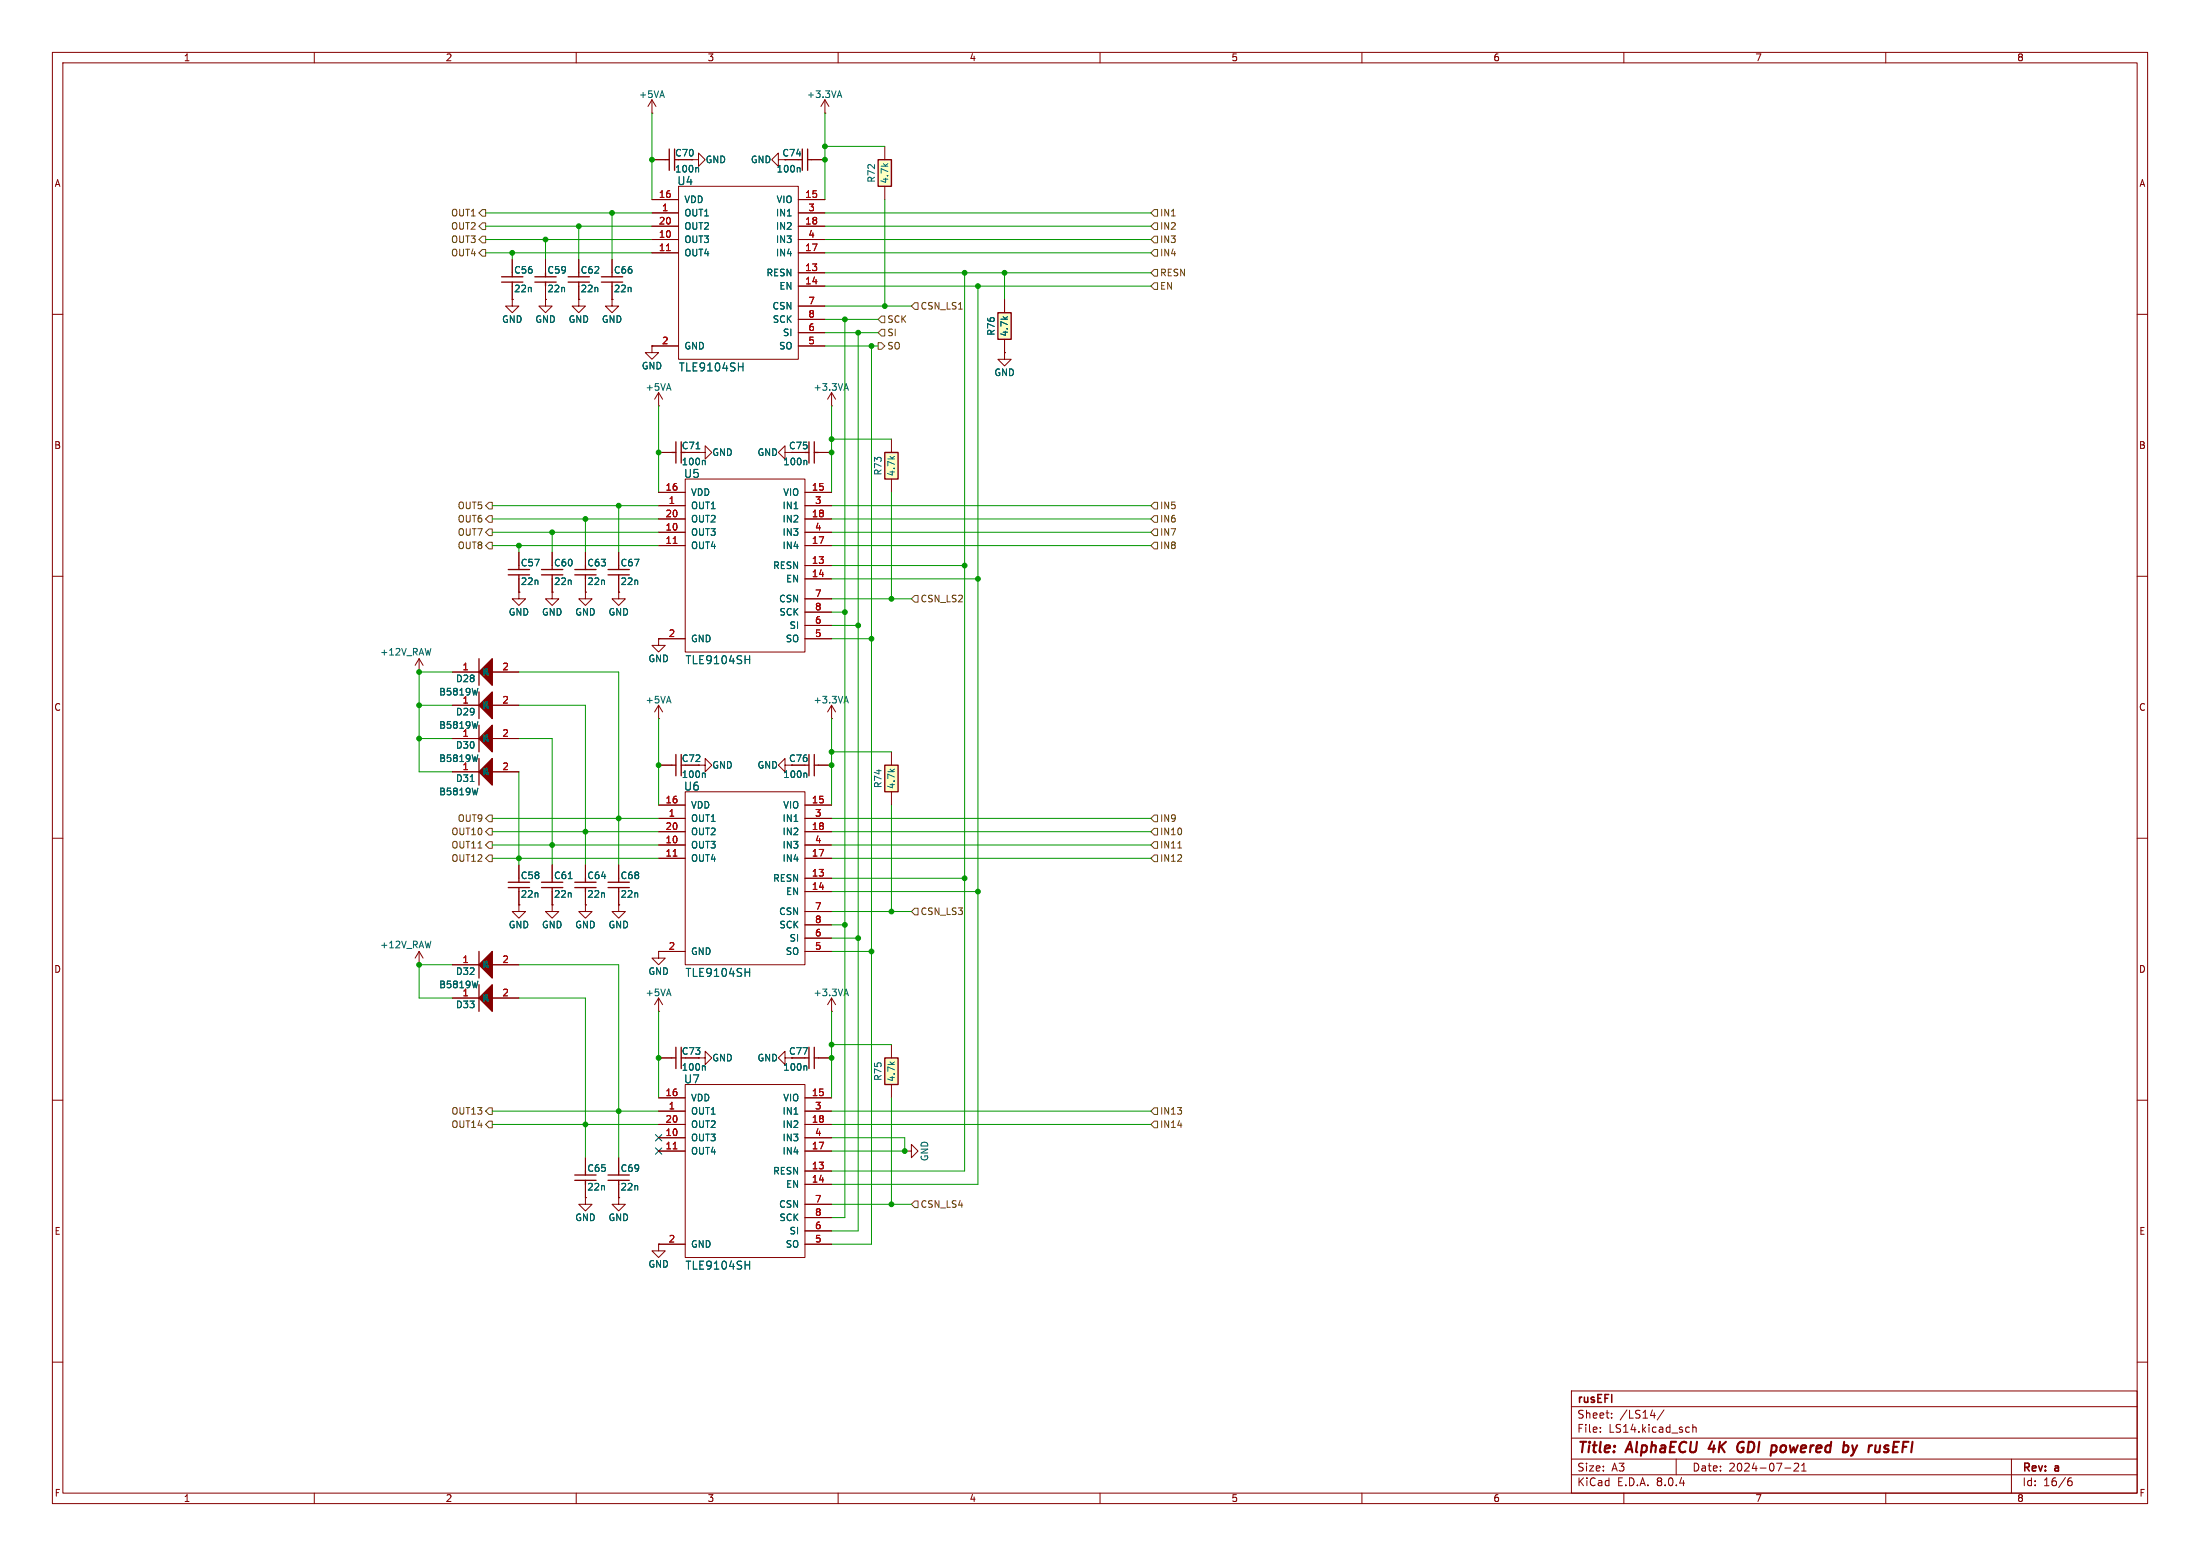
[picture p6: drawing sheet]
<svg xmlns="http://www.w3.org/2000/svg" width="420mm" height="297mm" viewBox="0 0 420 297" stroke-linecap="round" stroke-linejoin="round" font-family="sans-serif">
<g fill="none" stroke="#840000" stroke-width=".19">
<path d="M10 10h400v277h-400zM12 12h396v273h-396zM60 10v2M110 10v2M160 10v2M210 10v2M260 10v2M310 10v2M360 10v2M10 60h2M408 60h2M191.8 67.3v1.3h-1.3l1.3 1.3 1.2-1.3h-1.2"/>
<path d="M191.8 67.3h.1M10 110h2M408 110h2M158.7 137.2h.1M158.7 134.6l-.7 1.3M158.7 134.6v2.6M158.7 134.6l.8 1.3M10 160h2M149.9 146.1v-1.3l-1.3 1.3 1.3 1.2v-1.2h1.2M408 160h2M99.1 172.7v1.3h-1.3l1.3 1.3 1.2-1.3h-1.2M99.1 172.7h.1"/>
<path d="M99.1 165.1v2.5M99.1 170.2v2.5M105.4 172.7v1.3h-1.3l1.3 1.3 1.3-1.3h-1.3M105.4 172.7h.1M105.4 165.1v2.5M105.4 170.2v2.5M111.8 172.7v1.3h-1.3l1.3 1.3 1.2-1.3h-1.2M111.8 172.7h.1M111.8 165.1v2.5M111.8 170.2v2.5M118.1 172.7v1.3h-1.3l1.3 1.3 1.3-1.3h-1.3M118.1 172.7h.1"/>
<path d="M118.1 165.1v2.5M118.1 170.2v2.5M80 181.6l.8 1.3M80 181.6v2.6M80 181.6l-.8 1.3M86.4 184.2h5M94 184.2h5.1M10 210h2M408 210h2M10 260h2M408 260h2M300 265.5h108v19.5h-108z"/>
<path d="M300 278.5h108M300 274.5h108M300 268.5h108M305.5 273.2v.2M305.5 272.5v.1M307.7 270.5v.2M307.7 269.8v.1M317.7 269.1l-1.3 1.9M320 278.5v3M322.4 272.4l.1 .1M322.5 273.3l-.1 .1M323.2 271.9v1.5"/>
<path d="M323.2 272.5l.2-.1 .3 .1 .1 .9M343.3 279.4v.5l-.9 .9h1M343.9 279.7l.5-.4v1.5M384 278.5v6.5M60 285v2M110 285v2M160 285v2M210 285v2M260 285v2M300 281.5h108M310 285v2M340.7 280.2h1.2"/>
<path d="M343.9 280.8h.9M360 285v2M394.7 282.9l.3-.2h.4l.2 .2v.4l-.3 .3h-.3l-.3-.3M395.4 282.1a.6 .6 0 0 0-.7 .6"/>
</g>
<path d="M326.8 275.1l-.6 1.4h1.2M331.9 277.1h.8M332.5 276.3h.4M332.7 275.2l-.6 .1-.2 .2M353.6 275.9l.3 1.3M353.9 277.2l-.2 .5-.4 .2M354.5 275.9l-.6 1.3M359.6 277.1l.6 .1M360.1 275.9l-.4 .4 .3 .2" fill="none" stroke="#840000" stroke-width=".4"/>
<path d="M161.2 133.8h.6M161.5 132.9l.5 1.3M108.5 167.7h.7M91.2 187.3l-.3 1.2" fill="none" stroke="#006464" stroke-width=".19"/>
<g fill="none" stroke="#840000" stroke-width=".25">
<path d="M97 169.4h4.1M97 168.4h4.1M99.1 169.4v.8M103.4 169.4h4M103.4 168.4h4M105.4 169.4v.8M109.7 169.4h4.1M109.7 168.4h4.1M111.8 169.4v.8M116.1 169.4h4M116.1 168.4h4M118.1 169.4v.8"/>
<path d="M91.4 181.6v5.1"/>
</g>
<path d="M91.4 184.2l2.6-2.6v5.1z" fill="#840000" stroke="#840000" stroke-width=".25"/>
<path d="M168.9 86.4h2.5v5h-2.5z" fill="#ffffc2"/>
<path d="M168.9 86.4h2.5v5h-2.5zM153.7 146.1h.7M154.4 144v4.1M155.4 146.1h.8M155.4 144v4.1" fill="none" stroke="#840000" stroke-width=".25"/>
<path d="M170.2 83.8v2.6M170.2 91.4v2.6M156.2 146.1h2.5" fill="none" stroke="#840000" stroke-width=".19"/>
<path d="M153.8 147.6l.2 .1v.7" fill="none" stroke="#006464" stroke-width=".19"/>
<path d="M190.5 59.7h2.5v5.1h-2.5z" fill="#ffffc2"/>
<g fill="none" stroke="#840000" stroke-width=".25">
<path d="M95.8 53.8h4M95.8 52.8h4M97.8 53.8v.8M190.5 59.7h2.5v5.1h-2.5zM97 109.7h4.1M97 108.7h4.1M99.1 109.7v.8M103.4 109.7h4M103.4 108.7h4M105.4 109.7v.8M109.7 109.7h4.1M109.7 108.7h4.1"/>
<path d="M111.8 109.7v.8M116.1 109.7h4M116.1 108.7h4M118.1 109.7v.8M91.4 138.4v5.1"/>
</g>
<g fill="none" stroke="#840000" stroke-width=".19">
<path d="M97.8 49.5v2.6M97.8 54.6v2.6M191.8 57.2v2.5M191.8 64.8v2.5M125.7 96.5h5.1M125.7 94h5.1M125.7 99.1h5.1M130.8 91.4h22.9v33.1h-22.9zM153.7 96.5h5M153.7 94h5M153.7 99.1h5M99.1 113v1.3h-1.3l1.3 1.3 1.2-1.3h-1.2"/>
<path d="M99.1 113h.1M99.1 105.4v2.6M99.1 110.5v2.5M105.4 113v1.3h-1.3l1.3 1.3 1.3-1.3h-1.3M105.4 113h.1M105.4 105.4v2.6M105.4 110.5v2.5M111.8 113v1.3h-1.3l1.3 1.3 1.2-1.3h-1.2M111.8 113h.1M111.8 105.4v2.6M111.8 110.5v2.5M118.1 113v1.3h-1.3l1.3 1.3 1.3-1.3h-1.3"/>
<path d="M118.1 113h.1M118.1 105.4v2.6M118.1 110.5v2.5M125.7 101.6h5.1M125.7 104.1h5.1M153.7 101.6h5M153.7 104.1h5M153.7 108h5M153.7 110.5h5M153.7 119.4h5M153.7 114.3h5M153.7 116.8h5"/>
<path d="M125.7 121.9v1.3h-1.2l1.2 1.3 1.3-1.3h-1.3M125.7 121.9h.1M125.7 121.9h5.1M153.7 121.9h5M86.4 141h5M94 141h5.1M158.7 193h.1M158.7 190.5l-.7 1.3M158.7 190.5v2.5M158.7 190.5l.8 1.3M125.7 212.1h5.1M125.7 217.2h5.1"/>
<path d="M125.7 219.7h5.1M125.7 209.6h5.1M125.7 214.6h5.1M130.8 207h22.9v33h-22.9zM153.7 212.1h5M153.7 217.2h5M153.7 219.7h5M153.7 209.6h5M153.7 214.6h5M125.7 237.5v1.3h-1.2l1.2 1.2 1.3-1.2h-1.3M125.7 237.5h.1M125.7 237.5h5.1"/>
<path d="M153.7 223.5h5M153.7 226.1h5M153.7 237.5h5M153.7 234.9h5M153.7 229.9h5M153.7 232.4h5"/>
</g>
<path d="M128.5 103.7h.7M128.5 219.3h.7" fill="none" stroke="#a90000" stroke-width=".19"/>
<path d="M142.2 125.9h.9M143.1 125.2v1.5M91.2 144.1l-.3 1.3M161.2 189.7h.6M161.5 188.8l.5 1.3M142.2 241.5h.9M143.1 240.7v1.6" fill="none" stroke="#006464" stroke-width=".19"/>
<path d="M91.4 141l2.6-2.6v5.1z" fill="#840000" stroke="#840000" stroke-width=".25"/>
<path d="M168.9 201.9h2.5v5.1h-2.5z" fill="#ffffc2"/>
<g fill="none" stroke="#840000" stroke-width=".25">
<path d="M153.7 86.4h.7M154.4 84.3v4.1M155.4 84.3v4.1M155.4 86.4h.8M91.4 125.7v5.1M91.4 132.1v5.1M91.4 144.8v5.1M91.4 188v5M129 199.9v4.1M130 199.9v4.1M154.4 199.9v4.1M155.4 199.9v4.1"/>
<path d="M128.3 201.9h.7M153.7 201.9h.7M155.4 201.9h.8M168.9 201.9h2.5v5.1h-2.5zM109.7 225.3h4.1M109.7 224.3h4.1M111.8 225.3v.8M116.1 225.3h4M116.1 224.3h4M118.1 225.3v.8"/>
</g>
<g fill="none" stroke="#840000" stroke-width=".19">
<path d="M156.2 86.4h2.5M80 125.7l.8 1.3M80 125.7v2.6M80 125.7l-.8 1.3M86.4 128.3h5M86.4 134.6h5M94 128.3h5.1M94 134.6h5.1M125.7 137.2h.1M125.7 134.6v2.6M125.7 134.6l-.7 1.3M125.7 134.6l.8 1.3"/>
<path d="M86.4 147.3h5M94 147.3h5.1M86.4 190.5h5M94 190.5h5.1M125.7 193h.1M125.7 181.6v1.3h-1.2l1.2 1.3 1.3-1.3h-1.3M125.7 181.6h.1M125.7 190.5l-.7 1.3M125.7 190.5v2.5M125.7 190.5l.8 1.3M170.2 199.4v2.5M125.7 201.9h2.6"/>
<path d="M133.3 201.9h1.3v1.3l1.3-1.3-1.3-1.2v1.2M149.9 201.9v-1.2l-1.3 1.2 1.3 1.3v-1.3h1.2M156.2 201.9h2.5M170.2 207v2.6M172.7 219.7h1.3v1.3l1.3-1.3-1.3-1.3v1.3M172.7 219.7h.1M111.8 228.6v1.3h-1.3l1.3 1.2 1.2-1.2h-1.2M111.8 228.6h.1M111.8 221v2.5M111.8 226.1v2.5M118.1 228.6v1.3h-1.3l1.3 1.2 1.3-1.2h-1.3M118.1 228.6h.1"/>
<path d="M118.1 221v2.5M118.1 226.1v2.5"/>
</g>
<path d="M153.8 87.9l.2 .2v.6M91.2 131.4l-.3 1.3M91.2 137.7l-.3 1.3M89.8 149.2h.7M91.2 150.4l-.3 1.3M134.5 203.4l.1 .2v.7M153.8 203.4l.2 .2v.7" fill="none" stroke="#006464" stroke-width=".19"/>
<g fill="#840000" stroke="#840000" stroke-width=".25">
<path d="M91.4 128.3l2.6-2.6v5.1z"/>
<path d="M91.4 134.6l2.6-2.5v5.1z"/>
<path d="M91.4 147.3l2.6-2.5v5.1z"/>
<path d="M94 188v5l-2.6-2.5z"/>
</g>
<path d="M168.9 146.1h2.5v5h-2.5z" fill="#ffffc2"/>
<g fill="none" stroke="#840000" stroke-width=".25">
<path d="M127 30.5h.8M127.8 28.4v4.1M128.8 28.4v4.1M102.1 53.8h4.1M102.1 52.8h4.1M104.1 53.8v.8M108.5 53.8h4M108.5 52.8h4M110.5 53.8v.8M114.8 53.8h4.1M114.8 52.8h4.1M116.8 53.8v.8"/>
<path d="M128.3 86.4h.7M129 84.3v4.1M130 84.3v4.1M128.3 146.1h.7M129 144v4.1M130 144v4.1M168.9 146.1h2.5v5h-2.5z"/>
</g>
<g fill="none" stroke="#840000" stroke-width=".19">
<path d="M124.5 19.1l-.8 1.2M124.5 19.1v2.5M124.5 19.1l.7 1.2M124.5 21.6h.1M124.5 38.1h5M124.5 30.5h2.5M129.5 35.6h22.9v33h-22.9zM132.1 30.5h1.2v1.3l1.3-1.3-1.3-1.3v1.3M148.6 30.5v-1.3l-1.3 1.3 1.3 1.3v-1.3h1.3M152.4 38.1h5.1M97.8 57.2v1.2h-1.3l1.3 1.3 1.3-1.3h-1.3M97.8 57.2h.1"/>
<path d="M104.1 57.2v1.2h-1.2l1.2 1.3 1.3-1.3h-1.3M104.1 57.2h.1M104.1 49.5v2.6M104.1 54.6v2.6M110.5 57.2v1.2h-1.3l1.3 1.3 1.3-1.3h-1.3M110.5 57.2h.1M110.5 49.5v2.6M110.5 54.6v2.6M116.8 57.2v1.2h-1.2l1.2 1.3 1.3-1.3h-1.3M116.8 57.2h.1M116.8 49.5v2.6M116.8 54.6v2.6"/>
<path d="M124.5 40.6h5M124.5 45.7h5M124.5 48.3h5M124.5 43.2h5M152.4 40.6h5.1M152.4 45.7h5.1M152.4 48.3h5.1M152.4 52.1h5.1M152.4 54.6h5.1M152.4 43.2h5.1M152.4 58.4h5.1M124.5 66v1.3h-1.3l1.3 1.3 1.2-1.3h-1.2"/>
<path d="M124.5 66h.1M124.5 66h5M125.7 77.5h.1M125.7 74.9l-.7 1.3M125.7 74.9v2.6M125.7 74.9l.8 1.3M152.4 66h5.1M152.4 63.5h5.1M152.4 61h5.1M158.7 77.5h.1M158.7 74.9l-.7 1.3M158.7 74.9v2.6"/>
<path d="M158.7 74.9l.8 1.3M125.7 86.4h2.6M133.3 86.4h1.3v1.2l1.3-1.2-1.3-1.3v1.3M125.7 146.1h2.6M125.7 156.2h5.1M125.7 153.7h5.1M125.7 158.8h5.1M130.8 151.1h22.9v33.1h-22.9zM133.3 146.1h1.3v1.2l1.3-1.2-1.3-1.3v1.3M153.7 156.2h5M153.7 153.7h5M153.7 158.8h5"/>
<path d="M170.2 143.5v2.6M170.2 151.1v2.6M125.7 161.3h5.1M125.7 163.8h5.1M153.7 161.3h5M153.7 163.8h5M153.7 167.6h5M153.7 170.2h5M153.7 179.1h5M153.7 174h5M153.7 176.5h5M125.7 181.6h5.1"/>
<path d="M153.7 181.6h5"/>
</g>
<path d="M133.2 32l.2 .2v.6M141 70h.8M141.8 69.3v1.5M161.2 74.1h.6M161.5 73.2l.5 1.3M132.9 85.7h.7M134.5 87.9l.1 .2v.6M134.5 147.6l.1 .1v.7M142.2 185.6h.9M143.1 184.8v1.6" fill="none" stroke="#006464" stroke-width=".19"/>
<path d="M127.2 47.8h.8M128.5 163.4h.7" fill="none" stroke="#a90000" stroke-width=".19"/>
<path d="M167.6 30.5h2.6v5.1h-2.6z" fill="#ffffc2"/>
<path d="M152.4 30.5h.8M153.2 28.4v4.1M154.2 30.5h.7M154.2 28.4v4.1M167.6 30.5h2.6v5.1h-2.6z" fill="none" stroke="#840000" stroke-width=".25"/>
<g fill="none" stroke="#840000" stroke-width=".19">
<path d="M157.5 19.1l-.8 1.2M157.5 19.1v2.5M157.5 19.1l.7 1.2M124.5 30.5h2.5M124.5 38.1h5M152.4 38.1h5.1M154.9 30.5h2.6M157.5 21.6h.1M168.9 27.9v2.6M168.9 35.6v2.5M97.8 57.2h.1M97.8 49.5v2.6"/>
<path d="M97.8 54.6v2.6M104.1 57.2h.1M104.1 49.5v2.6M104.1 54.6v2.6M110.5 57.2h.1M110.5 49.5v2.6M110.5 54.6v2.6M116.8 57.2h.1M116.8 49.5v2.6M116.8 54.6v2.6M124.5 40.6h5M124.5 45.7h5"/>
<path d="M124.5 48.3h5M124.5 43.2h5M152.4 40.6h5.1M152.4 45.7h5.1M152.4 48.3h5.1M152.4 52.1h5.1M152.4 54.6h5.1M152.4 43.2h5.1M152.4 58.4h5.1M191.8 57.2v2.5M124.5 66h.1M124.5 66h5"/>
<path d="M152.4 66h5.1M152.4 63.5h5.1M152.4 61h5.1M191.8 67.3h.1M191.8 64.8v2.5M125.7 86.4h2.6M125.7 96.5h5.1M125.7 94h5.1M125.7 99.1h5.1M149.9 86.4v-1.3l-1.3 1.3 1.3 1.2v-1.2h1.2M153.7 96.5h5M153.7 94h5"/>
<path d="M153.7 99.1h5M156.2 86.4h2.5M99.1 113h.1M99.1 105.4v2.6M99.1 110.5v2.5M105.4 113h.1M105.4 105.4v2.6M105.4 110.5v2.5M111.8 113h.1M111.8 105.4v2.6M111.8 110.5v2.5M118.1 113h.1"/>
<path d="M118.1 105.4v2.6M118.1 110.5v2.5M125.7 101.6h5.1M125.7 104.1h5.1M153.7 101.6h5M153.7 104.1h5M153.7 108h5M153.7 110.5h5M153.7 119.4h5M153.7 114.3h5M153.7 116.8h5M86.4 134.6h5"/>
<path d="M86.4 128.3h5M94 134.6h5.1M94 128.3h5.1M125.7 121.9h.1M125.7 121.9h5.1M153.7 121.9h5M86.4 147.3h5M86.4 141h5M94 147.3h5.1M94 141h5.1M125.7 146.1h2.6M125.7 156.2h5.1"/>
<path d="M125.7 153.7h5.1M125.7 158.8h5.1M153.7 156.2h5M153.7 153.7h5M153.7 158.8h5M156.2 146.1h2.5M99.1 172.7h.1M99.1 165.1v2.5M99.1 170.2v2.5M105.4 172.7h.1M105.4 165.1v2.5M105.4 170.2v2.5"/>
<path d="M111.8 172.7h.1M111.8 165.1v2.5M111.8 170.2v2.5M118.1 172.7h.1M118.1 165.1v2.5M118.1 170.2v2.5M125.7 161.3h5.1M125.7 163.8h5.1M153.7 161.3h5M153.7 163.8h5M153.7 167.6h5M153.7 170.2h5"/>
<path d="M153.7 179.1h5M153.7 174h5M153.7 176.5h5M86.4 184.2h5M86.4 190.5h5M94 184.2h5.1M94 190.5h5.1M125.7 181.6h.1M125.7 181.6h5.1M153.7 181.6h5M125.7 201.9h2.6M125.7 212.1h5.1"/>
<path d="M125.7 217.2h5.1M125.7 219.7h5.1M125.7 209.6h5.1M125.7 214.6h5.1M153.7 212.1h5M153.7 217.2h5M153.7 219.7h5M153.7 209.6h5M153.7 214.6h5M156.2 201.9h2.5M111.8 228.6h.1M111.8 221v2.5"/>
<path d="M111.8 226.1v2.5M118.1 228.6h.1M118.1 221v2.5M118.1 226.1v2.5M125.7 237.5h.1M125.7 237.5h5.1M153.7 223.5h5M153.7 226.1h5M153.7 237.5h5M153.7 234.9h5M153.7 229.9h5M153.7 232.4h5"/>
</g>
<g fill="none" stroke="#006464" stroke-width=".19">
<path d="M160 18.2h.6M160.3 17.3l.4 1.3M133.2 32l.2 .2v.6M152.6 32l.1 .2v.6M141 70h.8M141.8 69.3v1.5M132.9 85.7h.7M134.5 87.9l.1 .2v.6M153.8 87.9l.2 .2v.6M91.2 137.7l-.3 1.3M91.2 131.4l-.3 1.3M142.2 125.9h.9"/>
<path d="M143.1 125.2v1.5M89.8 149.2h.7M91.2 150.4l-.3 1.3M91.2 144.1l-.3 1.3M134.5 147.6l.1 .1v.7M153.8 147.6l.2 .1v.7M108.5 167.7h.7M91.2 187.3l-.3 1.2M142.2 185.6h.9M143.1 184.8v1.6M134.5 203.4l.1 .2v.7M153.8 203.4l.2 .2v.7"/>
<path d="M142.2 241.5h.9M143.1 240.7v1.6"/>
</g>
<g fill="none" stroke="#725600" stroke-width=".19">
<path d="M91.4 45.7l.7-.6h.6v1.3h-.6zM92.1 40h.6v1.3h-.6l-.7-.7zM92.1 42.5h.6v1.3h-.6l-.7-.6zM92.1 47.6h.6v1.3h-.6l-.7-.6zM174.6 57.8h.7v1.3h-.7l-.6-.7zM220.3 42.5h.7v1.3h-.7l-.6-.6zM220.3 54h.7v1.2h-.7l-.6-.6zM220.3 40h.7v1.3h-.7l-.6-.7zM220.3 45.1h.7v1.3h-.7l-.6-.7zM220.3 51.4h.7v1.3h-.7l-.6-.6zM220.3 47.6h.7v1.3h-.7l-.6-.6zM167.6 65.4h.7l.6 .6-.6 .7h-.7z"/>
<path d="M168.3 60.3h.6v1.3h-.6l-.7-.6zM168.3 62.9h.6v1.2h-.6l-.7-.6zM93.3 98.4h.7v1.3h-.7l-.6-.6zM93.3 95.9h.7v1.3h-.7l-.6-.7zM220.3 95.9h.7v1.3h-.7l-.6-.7zM220.3 98.4h.7v1.3h-.7l-.6-.6zM93.3 103.5h.7v1.3h-.7l-.6-.7zM93.3 101h.7v1.2h-.7l-.6-.6zM174.6 113.7h.7v1.2h-.7l-.6-.6zM220.3 101h.7v1.2h-.7l-.6-.6zM220.3 103.5h.7v1.3h-.7l-.6-.7zM93.3 155.6h.7v1.2h-.7l-.6-.6z"/>
<path d="M93.3 158.1h.7v1.3h-.7l-.6-.6zM220.3 158.1h.7v1.3h-.7l-.6-.6zM220.3 155.6h.7v1.2h-.7l-.6-.6zM93.3 160.7h.7v1.2h-.7l-.6-.6zM93.3 163.2h.7v1.3h-.7l-.6-.7zM174.6 173.4h.7v1.2h-.7l-.6-.6zM220.3 160.7h.7v1.2h-.7l-.6-.6zM220.3 163.2h.7v1.3h-.7l-.6-.7zM224.8 161.9h.8M93.3 211.5h.7v1.2h-.7l-.6-.6zM93.3 214h.7v1.3h-.7l-.6-.7zM220.3 214h.7v1.3h-.7l-.6-.7z"/>
<path d="M220.3 211.5h.7v1.2h-.7l-.6-.6zM174.6 229.2h.7v1.3h-.7l-.6-.6z"/>
</g>
<g fill="none" stroke="#009600" stroke-width=".19">
<path d="M124.5 21.6v16.5M157.5 21.6v16.5M157.5 27.9h11.4M168.9 38.1v20.3M92.7 45.7h31.8M92.7 40.6h31.8M92.7 43.2h31.8M92.7 48.3h31.8M97.8 48.3v1.2M104.1 45.7v3.8M110.5 43.2v6.3M116.8 40.6v8.9"/>
<path d="M157.5 45.7h62.2M157.5 40.6h62.2M157.5 43.2h62.2M157.5 48.3h62.2M157.5 52.1h62.2M157.5 54.6h62.2M157.5 58.4h16.5M184.1 52.1v171.4h-25.4M186.7 54.6v171.5h-28M191.8 52.1v5.1M125.7 77.5v16.5M157.5 66h10.1"/>
<path d="M157.5 63.5h10.1M157.5 61h10.1M158.7 77.5v16.5M161.3 61v171.4h-2.6M163.8 63.5v171.4h-5.1M166.4 66v171.5h-7.7M94 99.1h31.7M94 96.5h31.7M111.8 99.1v6.3M118.1 96.5v8.9M158.7 99.1h61M158.7 96.5h61"/>
<path d="M158.7 83.8h11.5M170.2 94v20.3M94 104.1h31.7M94 101.6h31.7M99.1 104.1v1.3M105.4 101.6v3.8M158.7 116.8h2.6M158.7 114.3h15.3M158.7 104.1h61M158.7 101.6h61M158.7 108h25.4M158.7 119.4h5.1"/>
<path d="M158.7 110.5h28M80 134.6h6.4M86.4 128.3h-6.4v19h6.4M99.1 134.6h12.7v30.5M99.1 128.3h19v36.8M125.7 137.2v16.5M158.7 137.2v16.5M158.7 121.9h7.7M80 141h6.4M94 158.8h31.7M94 156.2h31.7M99.1 141h6.3v24.1"/>
<path d="M99.1 147.3v17.8M158.7 158.8h61M158.7 156.2h61M158.7 143.5h11.5M170.2 153.7v20.3M94 163.8h31.7M94 161.3h31.7M158.7 176.5h2.6M158.7 163.8h61M158.7 161.3h61M158.7 179.1h5.1M158.7 167.6h25.4"/>
<path d="M158.7 174h15.3M158.7 170.2h28M86.4 184.2h-6.4v6.3h6.4M99.1 190.5h12.7v30.5M99.1 184.2h19v36.8M125.7 193v16.6M158.7 193v16.6M158.7 181.6h7.7M158.7 199.4h11.5M94 212.1h31.7M94 214.6h31.7M158.7 212.1h61"/>
<path d="M158.7 214.6h61M158.7 217.2h14v2.5h-14M170.2 209.6v20.3M158.7 229.9h15.3"/>
</g>
<path d="M125.1 219.1l1.2 1.2M125.1 216.6l1.2 1.2M126.3 219.1l-1.2 1.2M126.3 216.6l-1.2 1.2" fill="none" stroke="#000084" stroke-width=".19"/>
<path d="M127.2 47.8h.8M128.5 103.7h.7M128.5 163.4h.7M128.5 219.3h.7" fill="none" stroke="#a90000" stroke-width=".19"/>
<g fill="#009600" stroke="#009600" stroke-width=".19">
<circle cx="158.7" cy="86.4" r=".46"/>
<circle cx="158.7" cy="83.8" r=".46"/>
<circle cx="110.5" cy="43.2" r=".46"/>
<circle cx="116.8" cy="40.6" r=".46"/>
<circle cx="124.5" cy="30.5" r=".46"/>
<circle cx="125.7" cy="86.4" r=".46"/>
<circle cx="157.5" cy="30.5" r=".46"/>
<circle cx="157.5" cy="27.9" r=".46"/>
<circle cx="191.8" cy="52.1" r=".46"/>
<circle cx="184.1" cy="52.1" r=".46"/>
<circle cx="186.7" cy="54.6" r=".46"/>
<circle cx="161.3" cy="61" r=".46"/>
<circle cx="163.8" cy="63.5" r=".46"/>
<circle cx="104.1" cy="45.7" r=".46"/>
<circle cx="97.8" cy="48.3" r=".46"/>
<circle cx="105.4" cy="101.6" r=".46"/>
<circle cx="111.8" cy="99.1" r=".46"/>
<circle cx="99.1" cy="104.1" r=".46"/>
<circle cx="118.1" cy="96.5" r=".46"/>
<circle cx="168.9" cy="58.4" r=".46"/>
<circle cx="166.4" cy="66" r=".46"/>
<circle cx="118.1" cy="156.2" r=".46"/>
<circle cx="80" cy="184.2" r=".46"/>
<circle cx="166.4" cy="121.9" r=".46"/>
<circle cx="186.7" cy="110.5" r=".46"/>
<circle cx="184.1" cy="108" r=".46"/>
<circle cx="170.2" cy="174" r=".46"/>
<circle cx="184.1" cy="167.6" r=".46"/>
<circle cx="186.7" cy="170.2" r=".46"/>
<circle cx="161.3" cy="116.8" r=".46"/>
<circle cx="170.2" cy="114.3" r=".46"/>
<circle cx="163.8" cy="119.4" r=".46"/>
<circle cx="158.7" cy="146.1" r=".46"/>
<circle cx="158.7" cy="143.5" r=".46"/>
<circle cx="118.1" cy="212.1" r=".46"/>
<circle cx="125.7" cy="201.9" r=".46"/>
<circle cx="111.8" cy="214.6" r=".46"/>
<circle cx="166.4" cy="181.6" r=".46"/>
<circle cx="158.7" cy="199.4" r=".46"/>
<circle cx="161.3" cy="176.5" r=".46"/>
<circle cx="163.8" cy="179.1" r=".46"/>
<circle cx="80" cy="141" r=".46"/>
<circle cx="99.1" cy="163.8" r=".46"/>
<circle cx="105.4" cy="161.3" r=".46"/>
<circle cx="125.7" cy="146.1" r=".46"/>
<circle cx="111.8" cy="158.8" r=".46"/>
<circle cx="80" cy="128.3" r=".46"/>
<circle cx="80" cy="134.6" r=".46"/>
<circle cx="158.7" cy="201.9" r=".46"/>
<circle cx="170.2" cy="229.9" r=".46"/>
<circle cx="172.7" cy="219.7" r=".46"/>
</g>
<g font-size="2.8" fill="#840000">
<text x="301" y="277.9">Title:</text>
<text x="310.6" y="277.9">AlphaECU</text>
<text x="327.1" y="277.9">4K</text>
<text x="333.3" y="277.9">GDI</text>
<text x="340.6" y="277.9">powered</text>
<text x="355.1" y="277.9">by</text>
<text x="360.7" y="277.9">rusEFI</text>
</g>
<g font-size="2.1" fill="#006464">
<text x="129.2" y="35.5">U4</text>
<text x="129.5" y="71.1">TLE9104SH</text>
<text x="130.5" y="91.4">U5</text>
<text x="130.8" y="127">TLE9104SH</text>
<text x="130.5" y="151.1">U6</text>
<text x="130.8" y="186.7">TLE9104SH</text>
<text x="130.5" y="207">U7</text>
<text x="130.8" y="242.5">TLE9104SH</text>
</g>
<g font-size="2.1" fill="#840000">
<text x="301" y="268.2">rusEFI</text>
<text x="301" y="273.7">File:</text>
<text x="301" y="271">Sheet:</text>
<text x="307.1" y="273.7">LS14.kicad_sch</text>
<text x="309.2" y="271">/LS14/</text>
<text x="301" y="281.1">Size:</text>
<text x="307.6" y="281.1">A3</text>
<text x="323" y="281.1">Date:</text>
<text x="330" y="281.1">2024-07-21</text>
<text x="386" y="281.3">Rev:</text>
<text x="392.4" y="281.3">a</text>
<text x="301" y="283.9">KiCad</text>
<text x="308.7" y="283.9">E.D.A.</text>
<text x="316.3" y="283.9">8.0.4</text>
<text x="386" y="283.9">Id:</text>
<text x="390.1" y="283.9">16/6</text>
</g>
<g font-size="1.8" fill="#840000">
<text x="35" y="11.9">1</text>
<text x="85" y="11.9">2</text>
<text x="135" y="11.9">3</text>
<text x="185" y="11.9">4</text>
<text x="235" y="11.9">5</text>
<text x="285" y="11.9">6</text>
<text x="335" y="11.9">7</text>
<text x="385" y="11.9">8</text>
<text x="10.3" y="35.9">A</text>
<text x="128.8" y="30.1">C70</text>
<text x="149.3" y="30.1">C74</text>
<text x="408.3" y="35.9">A</text>
<text x="10.3" y="85.9">B</text>
<text x="130.1" y="86">C71</text>
<text x="150.5" y="86">C75</text>
<text x="408.2" y="85.9">B</text>
<text x="10.3" y="135.9">C</text>
<text x="408.2" y="135.9">C</text>
<text x="130.1" y="145.6">C72</text>
<text x="150.5" y="145.6">C76</text>
<text x="10.3" y="185.9">D</text>
<text x="408.2" y="185.9">D</text>
<text x="130.1" y="201.5">C73</text>
<text x="150.5" y="201.5">C77</text>
<text x="10.3" y="235.9">E</text>
<text x="408.3" y="235.9">E</text>
<text x="10.3" y="285.9">F</text>
<text x="35" y="286.9">1</text>
<text x="85" y="286.9">2</text>
<text x="135" y="286.9">3</text>
<text x="185" y="286.9">4</text>
<text x="235" y="286.9">5</text>
<text x="285" y="286.9">6</text>
<text x="335" y="286.9">7</text>
<text x="385" y="286.9">8</text>
<text x="408.3" y="285.9">F</text>
</g>
<g font-size="1.8" fill="#006464">
<text x="121.9" y="18.9">+5VA</text>
<text x="153.9" y="18.9">+3.3VA</text>
<text x="128.8" y="33.1">100n</text>
<text x="134.6" y="31.3">GND</text>
<text x="143.3" y="31.3">GND</text>
<text x="148.2" y="33.1">100n</text>
<text x="167.2" y="35" transform="rotate(-90 167.2 35)">R72</text>
<text x="169.8" y="35.1" transform="rotate(-90 169.8 35.1)">4.7k</text>
<text x="130.6" y="41.5">OUT1</text>
<text x="130.6" y="39">VDD</text>
<text x="148" y="41.5">IN1</text>
<text x="148.2" y="39">VIO</text>
<text x="130.6" y="46.6">OUT3</text>
<text x="130.6" y="44">OUT2</text>
<text x="148" y="44">IN2</text>
<text x="148" y="46.6">IN3</text>
<text x="98.1" y="52.4">C56</text>
<text x="104.4" y="52.4">C59</text>
<text x="110.8" y="52.4">C62</text>
<text x="117.1" y="52.4">C66</text>
<text x="130.6" y="49.1">OUT4</text>
<text x="146.2" y="52.9">RESN</text>
<text x="148" y="49.1">IN4</text>
<text x="98.1" y="56">22n</text>
<text x="104.4" y="56">22n</text>
<text x="110.8" y="56">22n</text>
<text x="117.1" y="56">22n</text>
<text x="147.4" y="59.3">CSN</text>
<text x="148.7" y="55.5">EN</text>
<text x="95.8" y="61.8">GND</text>
<text x="102.1" y="61.8">GND</text>
<text x="108.5" y="61.8">GND</text>
<text x="114.8" y="61.8">GND</text>
<text x="147.4" y="61.8">SCK</text>
<text x="149.4" y="64.4">SI</text>
<text x="190.1" y="64.2" transform="rotate(-90 190.1 64.2)">R76</text>
<text x="192.6" y="64.4" transform="rotate(-90 192.6 64.4)">4.7k</text>
<text x="122.4" y="70.7">GND</text>
<text x="130.6" y="66.9">GND</text>
<text x="148.6" y="66.9">SO</text>
<text x="189.7" y="72">GND</text>
<text x="123.1" y="74.8">+5VA</text>
<text x="155.2" y="74.8">+3.3VA</text>
<text x="130.1" y="89">100n</text>
<text x="135.9" y="87.2">GND</text>
<text x="144.5" y="87.2">GND</text>
<text x="149.4" y="89">100n</text>
<text x="131.8" y="94.8">VDD</text>
<text x="149.4" y="94.8">VIO</text>
<text x="168.5" y="90.8" transform="rotate(-90 168.5 90.8)">R73</text>
<text x="171" y="91" transform="rotate(-90 171 91)">4.7k</text>
<text x="131.8" y="97.4">OUT1</text>
<text x="131.8" y="99.9">OUT2</text>
<text x="149.3" y="99.9">IN2</text>
<text x="149.3" y="97.4">IN1</text>
<text x="131.8" y="102.5">OUT3</text>
<text x="131.8" y="105">OUT4</text>
<text x="149.3" y="105">IN4</text>
<text x="149.3" y="102.5">IN3</text>
<text x="99.3" y="108.3">C57</text>
<text x="99.3" y="111.9">22n</text>
<text x="105.7" y="108.3">C60</text>
<text x="105.7" y="111.9">22n</text>
<text x="112" y="108.3">C63</text>
<text x="112" y="111.9">22n</text>
<text x="118.4" y="108.3">C67</text>
<text x="118.4" y="111.9">22n</text>
<text x="147.5" y="108.8">RESN</text>
<text x="150" y="111.4">EN</text>
<text x="97" y="117.7">GND</text>
<text x="103.4" y="117.7">GND</text>
<text x="109.7" y="117.7">GND</text>
<text x="116.1" y="117.7">GND</text>
<text x="148.6" y="115.2">CSN</text>
<text x="148.7" y="117.7">SCK</text>
<text x="72.5" y="125.3">+12V_RAW</text>
<text x="131.8" y="122.8">GND</text>
<text x="149.9" y="122.8">SO</text>
<text x="150.6" y="120.2">SI</text>
<text x="87" y="130.4">D28</text>
<text x="91.9" y="129.1">K</text>
<text x="123.7" y="126.6">GND</text>
<text x="83.7" y="132.9">B5819W</text>
<text x="87" y="136.8">D29</text>
<text x="88.2" y="134.4">1</text>
<text x="91.9" y="135.5">K</text>
<text x="123.1" y="134.5">+5VA</text>
<text x="155.2" y="134.5">+3.3VA</text>
<text x="83.7" y="139.3">B5819W</text>
<text x="87" y="143.1">D30</text>
<text x="91.9" y="141.8">K</text>
<text x="83.7" y="145.6">B5819W</text>
<text x="87" y="149.5">D31</text>
<text x="88.2" y="147.1">1</text>
<text x="91.9" y="148.2">K</text>
<text x="130.1" y="148.7">100n</text>
<text x="135.9" y="146.9">GND</text>
<text x="144.5" y="146.9">GND</text>
<text x="149.4" y="148.7">100n</text>
<text x="83.7" y="152">B5819W</text>
<text x="131.8" y="154.5">VDD</text>
<text x="149.4" y="154.5">VIO</text>
<text x="168.5" y="150.5" transform="rotate(-90 168.5 150.5)">R74</text>
<text x="171" y="150.7" transform="rotate(-90 171 150.7)">4.7k</text>
<text x="131.8" y="157.1">OUT1</text>
<text x="131.8" y="159.6">OUT2</text>
<text x="149.3" y="159.6">IN2</text>
<text x="149.3" y="157.1">IN1</text>
<text x="99.3" y="168">C58</text>
<text x="105.7" y="168">C61</text>
<text x="112" y="168">C64</text>
<text x="118.4" y="168">C68</text>
<text x="131.8" y="162.2">OUT3</text>
<text x="131.8" y="164.7">OUT4</text>
<text x="149.3" y="164.7">IN4</text>
<text x="149.3" y="162.2">IN3</text>
<text x="99.3" y="171.6">22n</text>
<text x="105.7" y="171.6">22n</text>
<text x="112" y="171.6">22n</text>
<text x="118.4" y="171.6">22n</text>
<text x="147.5" y="168.5">RESN</text>
<text x="150" y="171">EN</text>
<text x="97" y="177.4">GND</text>
<text x="103.4" y="177.4">GND</text>
<text x="109.7" y="177.4">GND</text>
<text x="116.1" y="177.4">GND</text>
<text x="148.6" y="174.9">CSN</text>
<text x="148.7" y="177.4">SCK</text>
<text x="150.6" y="179.9">SI</text>
<text x="72.5" y="181.2">+12V_RAW</text>
<text x="91.9" y="185">K</text>
<text x="131.8" y="182.5">GND</text>
<text x="149.9" y="182.5">SO</text>
<text x="83.7" y="188.8">B5819W</text>
<text x="87" y="186.3">D32</text>
<text x="91.9" y="191.4">K</text>
<text x="123.1" y="190.3">+5VA</text>
<text x="123.7" y="186.3">GND</text>
<text x="155.2" y="190.3">+3.3VA</text>
<text x="87" y="192.6">D33</text>
<text x="135.9" y="202.8">GND</text>
<text x="144.5" y="202.8">GND</text>
<text x="130.1" y="204.6">100n</text>
<text x="149.4" y="204.6">100n</text>
<text x="168.5" y="206.4" transform="rotate(-90 168.5 206.4)">R75</text>
<text x="171" y="206.6" transform="rotate(-90 171 206.6)">4.7k</text>
<text x="131.8" y="213">OUT1</text>
<text x="131.8" y="210.4">VDD</text>
<text x="131.8" y="215.5">OUT2</text>
<text x="149.3" y="215.5">IN2</text>
<text x="149.3" y="213">IN1</text>
<text x="149.4" y="210.4">VIO</text>
<text x="131.8" y="218">OUT3</text>
<text x="131.8" y="220.6">OUT4</text>
<text x="149.3" y="220.6">IN4</text>
<text x="149.3" y="218">IN3</text>
<text x="177.4" y="221.7" transform="rotate(-90 177.4 221.7)">GND</text>
<text x="112" y="223.9">C65</text>
<text x="112" y="227.4">22n</text>
<text x="118.4" y="223.9">C69</text>
<text x="118.4" y="227.4">22n</text>
<text x="147.5" y="224.4">RESN</text>
<text x="150" y="226.9">EN</text>
<text x="109.7" y="233.3">GND</text>
<text x="116.1" y="233.3">GND</text>
<text x="148.6" y="230.7">CSN</text>
<text x="148.7" y="233.3">SCK</text>
<text x="131.8" y="238.4">GND</text>
<text x="149.9" y="238.4">SO</text>
<text x="150.6" y="235.8">SI</text>
<text x="123.7" y="242.2">GND</text>
</g>
<g font-size="1.8" fill="#725600">
<text x="86" y="41.5">OUT1</text>
<text x="221.4" y="41.5">IN1</text>
<text x="86" y="46.6">OUT3</text>
<text x="86" y="44">OUT2</text>
<text x="221.4" y="44">IN2</text>
<text x="221.4" y="46.6">IN3</text>
<text x="86" y="49.1">OUT4</text>
<text x="221.4" y="52.9">RESN</text>
<text x="221.4" y="49.1">IN4</text>
<text x="175.6" y="59.3">CSN_LS1</text>
<text x="221.4" y="55.5">EN</text>
<text x="169.3" y="61.8">SCK</text>
<text x="169.3" y="64.4">SI</text>
<text x="169.3" y="66.9">SO</text>
<text x="87.3" y="99.9">OUT6</text>
<text x="87.3" y="97.4">OUT5</text>
<text x="221.4" y="97.4">IN5</text>
<text x="221.4" y="99.9">IN6</text>
<text x="87.3" y="105">OUT8</text>
<text x="87.3" y="102.5">OUT7</text>
<text x="221.4" y="102.5">IN7</text>
<text x="221.4" y="105">IN8</text>
<text x="175.6" y="115.2">CSN_LS2</text>
<text x="86.1" y="159.6">OUT10</text>
<text x="87.3" y="157.1">OUT9</text>
<text x="221.4" y="159.6">IN10</text>
<text x="221.4" y="157.1">IN9</text>
<text x="86.1" y="162.2">OUT11</text>
<text x="86.1" y="164.7">OUT12</text>
<text x="221.4" y="162.2">IN11</text>
<text x="221.4" y="164.7">IN12</text>
<text x="175.6" y="174.9">CSN_LS3</text>
<text x="86.1" y="213">OUT13</text>
<text x="86.1" y="215.5">OUT14</text>
<text x="221.4" y="215.5">IN14</text>
<text x="221.4" y="213">IN13</text>
<text x="175.6" y="230.7">CSN_LS4</text>
</g>
<g font-size="1.8" fill="#a90000">
<text x="125.7" y="37.8">16</text>
<text x="126.3" y="40.4">1</text>
<text x="153.6" y="37.8">15</text>
<text x="154.2" y="40.4">3</text>
<text x="125.7" y="45.5">10</text>
<text x="125.7" y="42.9">20</text>
<text x="153.6" y="42.9">18</text>
<text x="154.2" y="45.5">4</text>
<text x="125.7" y="48">11</text>
<text x="153.6" y="51.8">13</text>
<text x="153.6" y="48">17</text>
<text x="153.6" y="54.4">14</text>
<text x="154.2" y="58.2">7</text>
<text x="126.3" y="65.8">2</text>
<text x="154.2" y="65.8">5</text>
<text x="154.2" y="63.2">6</text>
<text x="154.2" y="60.7">8</text>
<text x="127" y="93.7">16</text>
<text x="154.9" y="93.7">15</text>
<text x="127" y="101.3">10</text>
<text x="127" y="98.8">20</text>
<text x="127.6" y="96.3">1</text>
<text x="154.9" y="98.8">18</text>
<text x="155.5" y="96.3">3</text>
<text x="155.5" y="101.3">4</text>
<text x="127" y="103.9">11</text>
<text x="154.9" y="107.7">13</text>
<text x="154.9" y="103.9">17</text>
<text x="154.9" y="110.2">14</text>
<text x="155.5" y="119.1">6</text>
<text x="155.5" y="114">7</text>
<text x="155.5" y="116.6">8</text>
<text x="127.6" y="121.7">2</text>
<text x="155.5" y="121.7">5</text>
<text x="88.2" y="128">1</text>
<text x="95.8" y="128">2</text>
<text x="95.8" y="134.4">2</text>
<text x="88.2" y="140.7">1</text>
<text x="95.8" y="140.7">2</text>
<text x="95.8" y="147.1">2</text>
<text x="127" y="153.4">16</text>
<text x="127.6" y="156">1</text>
<text x="154.9" y="153.4">15</text>
<text x="155.5" y="156">3</text>
<text x="127" y="161">10</text>
<text x="127" y="158.5">20</text>
<text x="154.9" y="158.5">18</text>
<text x="155.5" y="161">4</text>
<text x="127" y="163.6">11</text>
<text x="154.9" y="167.4">13</text>
<text x="154.9" y="163.6">17</text>
<text x="154.9" y="169.9">14</text>
<text x="155.5" y="173.7">7</text>
<text x="155.5" y="178.8">6</text>
<text x="155.5" y="176.3">8</text>
<text x="88.2" y="183.9">1</text>
<text x="95.8" y="183.9">2</text>
<text x="127.6" y="181.4">2</text>
<text x="155.5" y="181.4">5</text>
<text x="88.2" y="190.2">1</text>
<text x="95.8" y="190.2">2</text>
<text x="127" y="209.3">16</text>
<text x="154.9" y="209.3">15</text>
<text x="127" y="214.4">20</text>
<text x="127.6" y="211.8">1</text>
<text x="154.9" y="214.4">18</text>
<text x="155.5" y="211.8">3</text>
<text x="127" y="216.9">10</text>
<text x="127" y="219.5">11</text>
<text x="154.9" y="219.5">17</text>
<text x="155.5" y="216.9">4</text>
<text x="154.9" y="223.3">13</text>
<text x="154.9" y="225.8">14</text>
<text x="155.5" y="229.6">7</text>
<text x="155.5" y="232.2">8</text>
<text x="127.6" y="237.2">2</text>
<text x="155.5" y="237.2">5</text>
<text x="155.5" y="234.7">6</text>
</g>
</svg>
